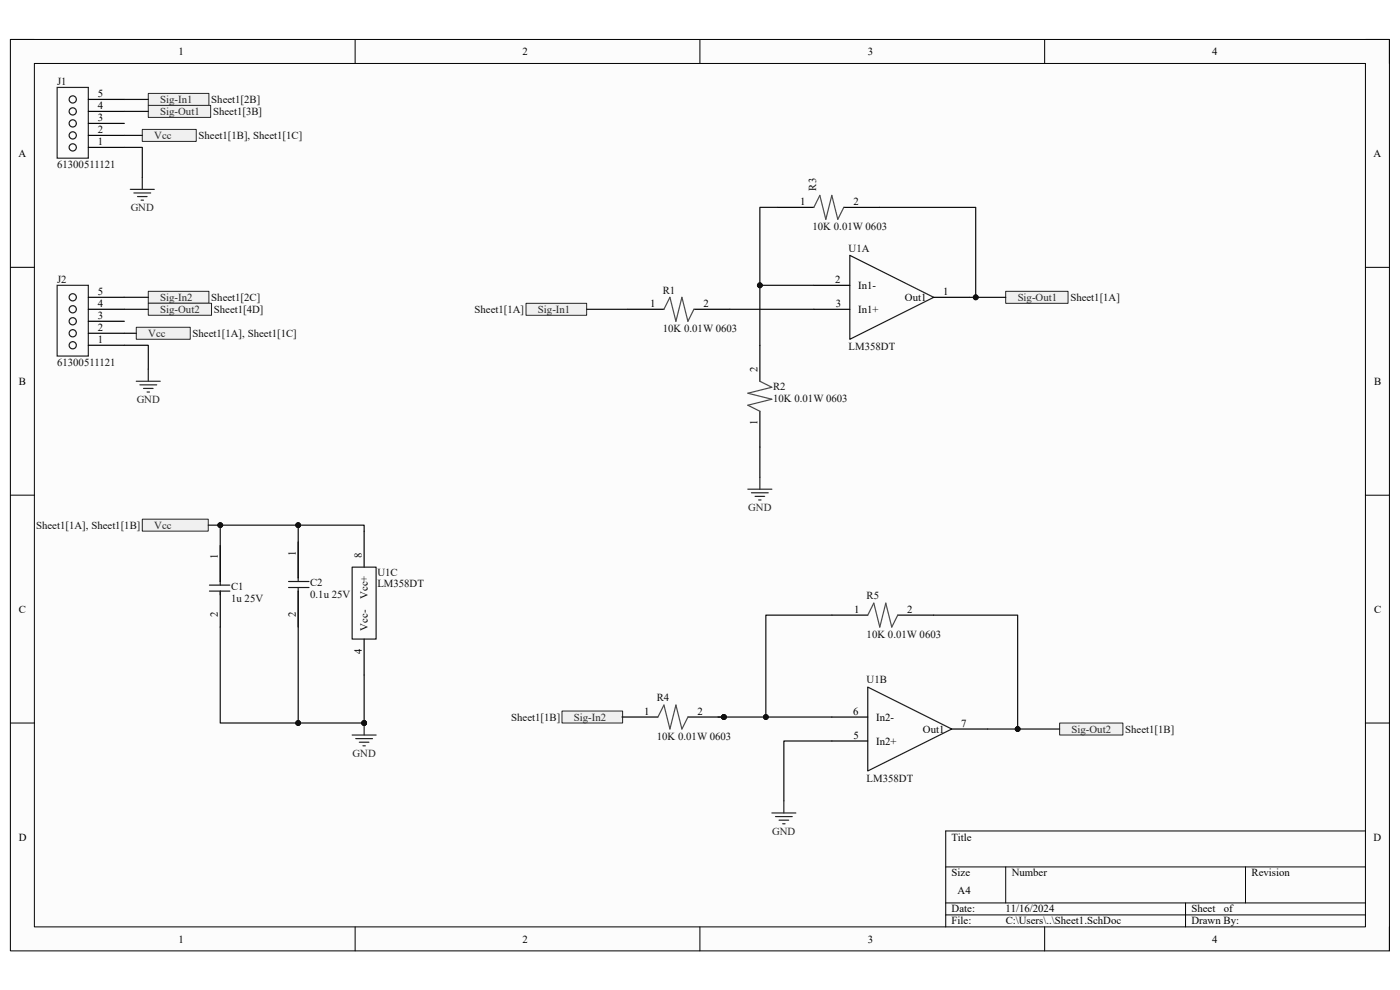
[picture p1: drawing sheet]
<svg xmlns="http://www.w3.org/2000/svg" width="297mm" height="210mm" viewBox="0 0 297 210" stroke-linecap="round" stroke-linejoin="round" font-family="sans-serif">
<path d="M2.2 8.4h292.6v193.3h-292.6z" fill-rule="evenodd" fill="#fcfcfc"/>
<path d="M2.2 8.4h292.6v193.3h-292.6z" fill="none" stroke="#000" stroke-width=".21"/>
<path d="M7.3 13.5h282.4v183.1h-282.4z" fill-rule="evenodd" fill="#fcfcfc"/>
<g fill="none" stroke="#000" stroke-width=".21">
<path d="M2.2 8.4h5.1M7.3 13.5h282.4v183.1h-282.4zM75.3 8.4v5.1M148.5 8.4v5.1M221.6 8.4v5.1M289.7 8.4h5.1v5.1M2.2 56.7h5.1M289.7 56.7h5.1M2.2 105h5.1M289.7 105.1h5.1M2.2 153.4h5.1M289.7 153.4h5.1"/>
<path d="M289.7 176.3h-89.1v20.3M75.3 196.6v5.1M148.5 196.6v5.1M200.6 183.9h89.1M200.6 191.5h89.1M200.6 194.1h89.1M213.4 183.9v7.6M221.6 196.6v5.1M251.5 191.5v5.1M264.2 183.9v7.6M294.8 196.6v5.1"/>
</g>
<path d="M165 44h7.7M179 44h7.6M133.2 65.6h7.7M147.2 65.6h7.6M161.2 73.2v7.7M161.2 87.2v7.7" fill="none" stroke="#000" stroke-width=".25"/>
<path d="M173.9 41.5l-1.2 2.5M173.9 41.4l1.3 5.1 1.3-5.1M176.5 41.4l1.2 5.1 1.3-2.5M140.9 65.6l1.2-2.5 1.3 5.1 1.3-5.1 1.2 5.1 1.3-2.6M161.2 80.9l2.5 1.2-5 1.3 5 1.3-5 1.3 2.5 1.2" fill="none" stroke="#4c4c4c" stroke-width=".25"/>
<path d="M158.7 103.8h5M159.4 104.5h3.6M160.2 105.3h2M161 106.1h.5M161.2 101.2v2.6M74.7 155.9h5.1M75.5 156.7h3.5M76.2 157.5h2.1M77 158.2h.5M77.3 153.4v2.5" fill="none" stroke="#262626" stroke-width=".25"/>
<circle cx="77.3" cy="153.4" r=".51" fill="#0e0e0e"/>
<circle cx="77.3" cy="153.4" r=".51" fill="none" stroke="#0e0e0e" stroke-width=".21"/>
<path d="M31.5 19.8h12.8v2.6h-12.8z" fill-rule="evenodd" fill="#f0f0f0"/>
<path d="M31.5 19.8h12.8v2.6h-12.8z" fill="none" stroke="#262626" stroke-width=".21"/>
<path d="M111.6 64.3h12.9v2.6h-12.9z" fill-rule="evenodd" fill="#f0f0f0"/>
<path d="M111.6 64.3h12.9v2.6h-12.9z" fill="none" stroke="#262626" stroke-width=".21"/>
<path d="M31.5 22.4h13.2v2.5h-13.2z" fill-rule="evenodd" fill="#f0f0f0"/>
<path d="M31.5 22.4h13.2v2.5h-13.2z" fill="none" stroke="#262626" stroke-width=".21"/>
<path d="M213.4 61.8h13.2v2.5h-13.2z" fill-rule="evenodd" fill="#f0f0f0"/>
<path d="M213.4 61.8h13.2v2.5h-13.2z" fill="none" stroke="#262626" stroke-width=".21"/>
<path d="M30.2 27.5h11.4v2.5h-11.4z" fill-rule="evenodd" fill="#f0f0f0"/>
<path d="M30.2 27.5h11.4v2.5h-11.4z" fill="none" stroke="#262626" stroke-width=".21"/>
<path d="M30.2 110.1h14v2.6h-14z" fill-rule="evenodd" fill="#f0f0f0"/>
<path d="M30.2 110.1h14v2.6h-14z" fill="none" stroke="#262626" stroke-width=".21"/>
<path d="M176.5 130.5h7.6M190.5 130.5h7.6" fill="none" stroke="#000" stroke-width=".25"/>
<path d="M190.5 130.5l-1.3 2.5-1.3-5.1-1.3 5.1-1.2-5-1.3 2.5" fill="none" stroke="#4c4c4c" stroke-width=".25"/>
<circle cx="153.6" cy="152.1" r=".51" fill="#0e0e0e"/>
<circle cx="153.6" cy="152.1" r=".51" fill="none" stroke="#0e0e0e" stroke-width=".21"/>
<path d="M131.9 152.1h7.7M145.9 152.1h7.7" fill="none" stroke="#000" stroke-width=".25"/>
<circle cx="153.6" cy="152.1" r=".51" fill="#0e0e0e"/>
<circle cx="153.6" cy="152.1" r=".51" fill="none" stroke="#0e0e0e" stroke-width=".21"/>
<path d="M145.9 152.1l-1.2 2.5-1.3-5-1.3 5-1.3-5-1.2 2.5" fill="none" stroke="#4c4c4c" stroke-width=".25"/>
<path d="M119.2 150.8h12.9v2.6h-12.9z" fill-rule="evenodd" fill="#f0f0f0"/>
<path d="M119.2 150.8h12.9v2.6h-12.9z" fill="none" stroke="#262626" stroke-width=".21"/>
<path d="M224.8 153.4h13.4v2.5h-13.4z" fill-rule="evenodd" fill="#f0f0f0"/>
<path d="M224.8 153.4h13.4v2.5h-13.4z" fill="none" stroke="#262626" stroke-width=".21"/>
<path d="M163.7 172.5h5.1M164.5 173.2h3.6M165.3 174h2M166 174.8h.5M166.3 169.9v2.6" fill="none" stroke="#262626" stroke-width=".25"/>
<path d="M31.5 61.8h12.8v2.5h-12.8z" fill-rule="evenodd" fill="#f0f0f0"/>
<path d="M31.5 61.8h12.8v2.5h-12.8z" fill="none" stroke="#262626" stroke-width=".21"/>
<path d="M31.5 64.3h13.4v2.6h-13.4z" fill-rule="evenodd" fill="#f0f0f0"/>
<path d="M31.5 64.3h13.4v2.6h-13.4z" fill="none" stroke="#262626" stroke-width=".21"/>
<path d="M28.9 69.4h11.5v2.6h-11.5z" fill-rule="evenodd" fill="#f0f0f0"/>
<path d="M28.9 69.4h11.5v2.6h-11.5z" fill="none" stroke="#262626" stroke-width=".21"/>
<g fill="none" stroke="#1c1c1c" stroke-width=".25">
<path d="M180.3 54.2l17.8 8.9-17.8 8.9zM44.4 124.1h4.4M44.4 125.4h4.4M46.7 123.4v.7M46.7 125.4v.8M61.2 123.4h4.3M61.2 124.6h4.3M63.3 122.6v.8M63.3 124.6v.8M74.7 120.3h5.1v15.3h-5.1zM184.1 145.8l17.8 8.9-17.8 8.9z"/>
<circle cx="15.4" cy="21.1" r=".76"/>
<circle cx="15.4" cy="28.7" r=".76"/>
<circle cx="15.4" cy="23.6" r=".76"/>
<circle cx="15.4" cy="31.3" r=".76"/>
<circle cx="15.4" cy="26.2" r=".76"/>
<circle cx="15.4" cy="65.6" r=".76"/>
<circle cx="15.4" cy="70.7" r=".76"/>
<circle cx="15.4" cy="68.2" r=".76"/>
<circle cx="15.4" cy="73.2" r=".76"/>
<circle cx="15.4" cy="63.1" r=".76"/>
</g>
<g fill="none" stroke="#000" stroke-width=".25">
<path d="M18.7 31.3h7.7M18.7 28.7h7.7M18.7 26.2h7.7M18.7 23.6h7.7M18.7 21.1h7.7M18.7 65.6h7.7M18.7 63.1h7.7M18.7 73.2h7.7M18.7 70.7h7.7M18.7 68.2h7.7M172.7 60.5h7.6M172.7 65.6h7.6"/>
<path d="M198.1 63.1h7.6M46.7 115.7v7.7M63.3 115v7.6M77.3 112.7v7.6M46.7 125.4v7.6M63.3 125.4v7.6M77.3 135.6v7.6M176.5 152.1h7.6M176.5 157.2h7.6M201.9 154.7h7.6"/>
</g>
<path d="M12.1 18.5h6.6v15.1h-6.6zM30.2 37.6v2.6M27.6 40.2h5.1M28.4 40.9h3.6M29.2 41.7h2M29.9 42.5h.5M12.1 60.5h6.6v15h-6.6zM31.5 78.3v2.6M28.9 80.9h5.1M29.7 81.6h3.5M30.4 82.4h2.1M31.2 83.2h.5" fill="none" stroke="#262626" stroke-width=".25"/>
<path d="M161.2 94.9v6.3M176.5 130.5h-14v21.6" fill="none" stroke="#0e0e0e" stroke-width=".25"/>
<circle cx="162.5" cy="152.1" r=".51" fill="#0e0e0e"/>
<circle cx="162.5" cy="152.1" r=".51" fill="none" stroke="#0e0e0e" stroke-width=".21"/>
<path d="M176.5 157.2h-10.2v12.7M209.5 154.7h15.3" fill="none" stroke="#0e0e0e" stroke-width=".25"/>
<circle cx="215.9" cy="154.7" r=".51" fill="#0e0e0e"/>
<circle cx="215.9" cy="154.7" r=".51" fill="none" stroke="#0e0e0e" stroke-width=".21"/>
<path d="M198.1 130.5h17.8v24.2" fill="none" stroke="#0e0e0e" stroke-width=".25"/>
<circle cx="215.9" cy="154.7" r=".51" fill="#0e0e0e"/>
<circle cx="215.9" cy="154.7" r=".51" fill="none" stroke="#0e0e0e" stroke-width=".21"/>
<path d="M26.4 21.1h5.1M26.4 23.6h5.1M26.4 28.7h3.8M26.4 63.1h5.1M26.4 65.6h5.1M26.4 70.7h2.5M77.3 143.2v10.2" fill="none" stroke="#0e0e0e" stroke-width=".25"/>
<circle cx="77.3" cy="153.4" r=".51" fill="#0e0e0e"/>
<circle cx="77.3" cy="153.4" r=".51" fill="none" stroke="#0e0e0e" stroke-width=".21"/>
<path d="M44.2 111.4h33.1v1.3" fill="none" stroke="#0e0e0e" stroke-width=".25"/>
<circle cx="63.3" cy="111.4" r=".51" fill="#0e0e0e"/>
<circle cx="63.3" cy="111.4" r=".51" fill="none" stroke="#0e0e0e" stroke-width=".21"/>
<circle cx="46.7" cy="111.4" r=".51" fill="#0e0e0e"/>
<circle cx="46.7" cy="111.4" r=".51" fill="none" stroke="#0e0e0e" stroke-width=".21"/>
<path d="M63.3 111.4v11.2" fill="none" stroke="#0e0e0e" stroke-width=".25"/>
<circle cx="63.3" cy="111.4" r=".51" fill="#0e0e0e"/>
<circle cx="63.3" cy="111.4" r=".51" fill="none" stroke="#0e0e0e" stroke-width=".21"/>
<path d="M205.7 63.1h7.7" fill="none" stroke="#0e0e0e" stroke-width=".25"/>
<circle cx="207" cy="63.1" r=".51" fill="#0e0e0e"/>
<circle cx="207" cy="63.1" r=".51" fill="none" stroke="#0e0e0e" stroke-width=".21"/>
<path d="M186.6 44h20.4v19.1M154.8 65.6h17.9" fill="none" stroke="#0e0e0e" stroke-width=".25"/>
<circle cx="207" cy="63.1" r=".51" fill="#0e0e0e"/>
<circle cx="207" cy="63.1" r=".51" fill="none" stroke="#0e0e0e" stroke-width=".21"/>
<path d="M165 44h-3.8v16.5" fill="none" stroke="#0e0e0e" stroke-width=".25"/>
<circle cx="161.2" cy="60.5" r=".51" fill="#0e0e0e"/>
<circle cx="161.2" cy="60.5" r=".51" fill="none" stroke="#0e0e0e" stroke-width=".21"/>
<path d="M26.4 31.3h3.8v6.3M26.4 73.2h5.1v5.1M124.5 65.6h8.7M46.7 111.4v12M131.9 152.1h.2" fill="none" stroke="#0e0e0e" stroke-width=".25"/>
<circle cx="46.7" cy="111.4" r=".51" fill="#0e0e0e"/>
<circle cx="46.7" cy="111.4" r=".51" fill="none" stroke="#0e0e0e" stroke-width=".21"/>
<path d="M46.7 133v20.4h16.6" fill="none" stroke="#0e0e0e" stroke-width=".25"/>
<circle cx="63.3" cy="153.4" r=".51" fill="#0e0e0e"/>
<circle cx="63.3" cy="153.4" r=".51" fill="none" stroke="#0e0e0e" stroke-width=".21"/>
<path d="M63.3 125.4v28h14" fill="none" stroke="#0e0e0e" stroke-width=".25"/>
<circle cx="63.3" cy="153.4" r=".51" fill="#0e0e0e"/>
<circle cx="63.3" cy="153.4" r=".51" fill="none" stroke="#0e0e0e" stroke-width=".21"/>
<circle cx="77.3" cy="153.4" r=".51" fill="#0e0e0e"/>
<circle cx="77.3" cy="153.4" r=".51" fill="none" stroke="#0e0e0e" stroke-width=".21"/>
<path d="M152.3 152.1h24.2" fill="none" stroke="#0e0e0e" stroke-width=".25"/>
<circle cx="153.6" cy="152.1" r=".51" fill="#0e0e0e"/>
<circle cx="153.6" cy="152.1" r=".51" fill="none" stroke="#0e0e0e" stroke-width=".21"/>
<circle cx="162.5" cy="152.1" r=".51" fill="#0e0e0e"/>
<circle cx="162.5" cy="152.1" r=".51" fill="none" stroke="#0e0e0e" stroke-width=".21"/>
<path d="M172.7 60.5h-11.5v12.7" fill="none" stroke="#0e0e0e" stroke-width=".25"/>
<circle cx="161.2" cy="60.5" r=".51" fill="#0e0e0e"/>
<circle cx="161.2" cy="60.5" r=".51" fill="none" stroke="#0e0e0e" stroke-width=".21"/>
<g font-size="2.3">
<text x="37.9" y="11.7">1</text>
<text x="110.9" y="11.7">2</text>
<text x="184.1" y="11.7">3</text>
<text x="257.1" y="11.7">4</text>
<text x="20.8" y="23.1">4</text>
<text x="20.8" y="20.6">5</text>
<text x="20.8" y="28.2">2</text>
<text x="20.8" y="25.7">3</text>
<text x="3.9" y="33.3">A</text>
<text x="20.8" y="30.7">1</text>
<text x="291.4" y="33.3">A</text>
<text x="169.8" y="43.5">1</text>
<text x="181.1" y="43.5">2</text>
<text x="177.2" y="60">2</text>
<text x="20.8" y="65.1">4</text>
<text x="20.8" y="62.6">5</text>
<text x="138" y="65.1">1</text>
<text x="149.2" y="65.1">2</text>
<text x="177.3" y="65.1">3</text>
<text x="182.1" y="61.3">In1-</text>
<text x="192" y="63.8">Out1</text>
<text x="200.1" y="62.6">1</text>
<text x="20.8" y="70.2">2</text>
<text x="20.8" y="67.6">3</text>
<text x="182.1" y="66.4">In1+</text>
<text x="20.8" y="72.7">1</text>
<text x="4" y="81.6">B</text>
<text x="160.7" y="78.8" transform="rotate(-90 160.7 78.8)">2</text>
<text x="291.5" y="81.6">B</text>
<text x="160.7" y="90.1" transform="rotate(-90 160.7 90.1)">1</text>
<text x="46.2" y="118.6" transform="rotate(-90 46.2 118.6)">1</text>
<text x="62.8" y="117.9" transform="rotate(-90 62.8 117.9)">1</text>
<text x="76.8" y="118.3" transform="rotate(-90 76.8 118.3)">8</text>
<text x="4" y="130">C</text>
<text x="46.2" y="131" transform="rotate(-90 46.2 131)">2</text>
<text x="62.8" y="131" transform="rotate(-90 62.8 131)">2</text>
<text x="78" y="127" transform="rotate(-90 78 127)">Vcc+</text>
<text x="181.2" y="130">1</text>
<text x="192.5" y="130">2</text>
<text x="291.5" y="130">C</text>
<text x="78" y="133.8" transform="rotate(-90 78 133.8)">Vcc-</text>
<text x="76.8" y="138.7" transform="rotate(-90 76.8 138.7)">4</text>
<text x="136.7" y="151.6">1</text>
<text x="148" y="151.6">2</text>
<text x="181" y="151.6">6</text>
<text x="185.9" y="152.9">In2-</text>
<text x="195.8" y="155.4">Out1</text>
<text x="203.9" y="154.1">7</text>
<text x="181.1" y="156.7">5</text>
<text x="185.9" y="157.9">In2+</text>
<text x="4" y="178.3">D</text>
<text x="201.9" y="178.3">Title</text>
<text x="291.4" y="178.3">D</text>
<text x="201.9" y="185.9">Size</text>
<text x="214.6" y="185.9">Number</text>
<text x="265.5" y="185.9">Revision</text>
<text x="203.2" y="189.7">A4</text>
<text x="201.9" y="193.5">Date:</text>
<text x="201.9" y="196.1">File:</text>
<text x="213.3" y="193.5">11/16/2024</text>
<text x="213.4" y="196.1">C:\Users\..\Sheet1.SchDoc</text>
<text x="252.8" y="193.5">Sheet</text>
<text x="252.8" y="196.1">Drawn By:</text>
<text x="259.6" y="193.5">of</text>
<text x="37.9" y="199.9">1</text>
<text x="110.9" y="199.9">2</text>
<text x="184.1" y="199.9">3</text>
<text x="257.1" y="199.9">4</text>
</g>
<g font-size="2.3" fill="#0e0e0e">
<text x="12.1" y="18">J1</text>
<text x="44.8" y="21.8">Sheet1[2B]</text>
<text x="42.1" y="29.5">Sheet1[1B], Sheet1[1C]</text>
<text x="45.2" y="24.4">Sheet1[3B]</text>
<text x="12.1" y="35.6">61300511121</text>
<text x="173.2" y="40.4" transform="rotate(-90 173.2 40.4)">R3</text>
<text x="172.4" y="48.8">10K 0.01W 0603</text>
<text x="180" y="53.4">U1A</text>
<text x="12.1" y="60">J2</text>
<text x="44.8" y="63.8">Sheet1[2C]</text>
<text x="140.6" y="62.3">R1</text>
<text x="227.1" y="63.8">Sheet1[1A]</text>
<text x="40.9" y="71.5">Sheet1[1A], Sheet1[1C]</text>
<text x="45.4" y="66.4">Sheet1[4D]</text>
<text x="100.7" y="66.4">Sheet1[1A]</text>
<text x="140.6" y="70.4">10K 0.01W 0603</text>
<text x="12.1" y="77.6">61300511121</text>
<text x="180" y="74.3">LM358DT</text>
<text x="164" y="82.6">R2</text>
<text x="164" y="85.2">10K 0.01W 0603</text>
<text x="7.7" y="112.1">Sheet1[1A], Sheet1[1B]</text>
<text x="49" y="125.1">C1</text>
<text x="65.8" y="124.4">C2</text>
<text x="80.1" y="122.1">U1C</text>
<text x="80.1" y="124.6">LM358DT</text>
<text x="49" y="127.7">1u 25V</text>
<text x="65.8" y="126.9">0.1u 25V</text>
<text x="183.9" y="127.2">R5</text>
<text x="183.9" y="135.3">10K 0.01W 0603</text>
<text x="139.3" y="148.8">R4</text>
<text x="183.9" y="145">U1B</text>
<text x="108.5" y="152.9">Sheet1[1B]</text>
<text x="238.7" y="155.4">Sheet1[1B]</text>
<text x="139.3" y="156.9">10K 0.01W 0603</text>
<text x="183.9" y="165.8">LM358DT</text>
</g>
<g font-size="2.3" fill="#262626">
<text x="34" y="21.8">Sig-In1</text>
<text x="32.7" y="29.5">Vcc</text>
<text x="34" y="24.4">Sig-Out1</text>
<text x="27.7" y="44.7">GND</text>
<text x="34" y="63.8">Sig-In2</text>
<text x="215.9" y="63.8">Sig-Out1</text>
<text x="31.5" y="71.5">Vcc</text>
<text x="34" y="66.4">Sig-Out2</text>
<text x="114.1" y="66.4">Sig-In1</text>
<text x="29" y="85.4">GND</text>
<text x="32.7" y="112.1">Vcc</text>
<text x="158.7" y="108.3">GND</text>
<text x="121.8" y="152.9">Sig-In2</text>
<text x="227.3" y="155.4">Sig-Out2</text>
<text x="74.8" y="160.5">GND</text>
<text x="163.8" y="177">GND</text>
</g>
</svg>
